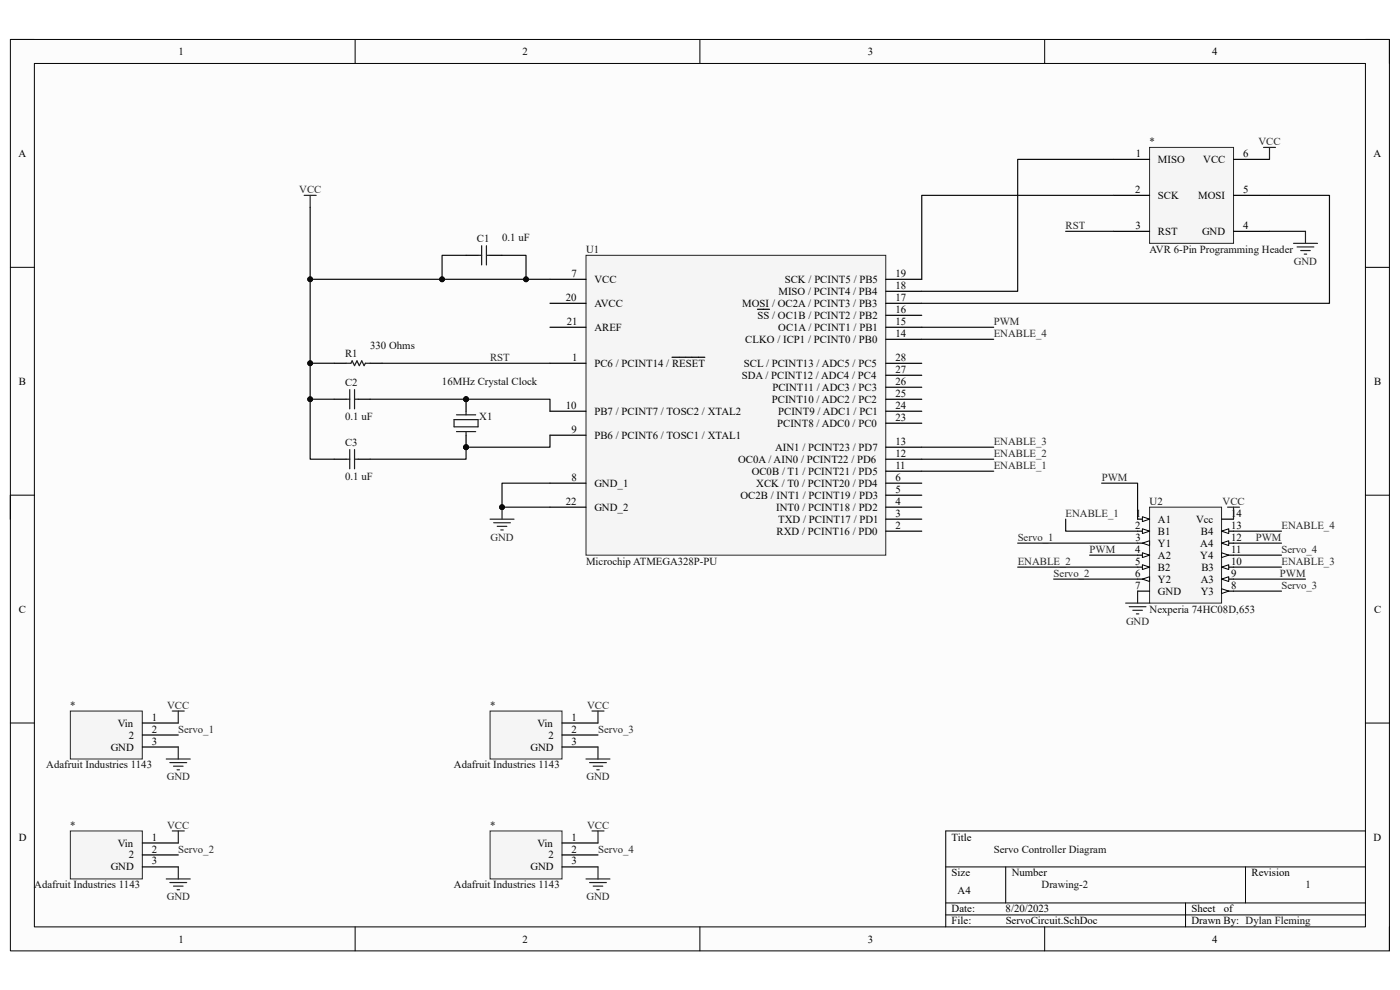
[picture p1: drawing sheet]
<svg xmlns="http://www.w3.org/2000/svg" width="297mm" height="210mm" viewBox="0 0 297 210" stroke-linecap="round" stroke-linejoin="round" font-family="sans-serif">
<path d="M2.2 8.4h292.6v193.3h-292.6z" fill-rule="evenodd" fill="#fcfcfc"/>
<path d="M2.2 8.4h292.6v193.3h-292.6z" fill="none" stroke="#000" stroke-width=".21"/>
<path d="M7.3 13.5h282.4v183.1h-282.4z" fill-rule="evenodd" fill="#fcfcfc"/>
<g fill="none" stroke="#000" stroke-width=".21">
<path d="M2.2 8.4h5.1M7.3 13.5h282.4v183.1h-282.4zM75.3 8.4v5.1M148.5 8.4v5.1M221.6 8.4v5.1M289.7 8.4h5.1v5.1M2.2 56.7h5.1M289.7 56.7h5.1M2.2 105h5.1M289.7 105.1h5.1M2.2 153.4h5.1M289.7 153.4h5.1"/>
<path d="M289.7 176.3h-89.1v20.3M75.3 196.6v5.1M148.5 196.6v5.1M200.6 183.9h89.1M200.6 191.5h89.1M200.6 194.1h89.1M213.4 183.9v7.6M221.6 196.6v5.1M251.5 191.5v5.1M264.2 183.9v7.6M294.8 196.6v5.1"/>
</g>
<path d="M124.3 54.2h63.6v63.6h-63.6z" fill-rule="evenodd" fill="#f5f5f5"/>
<path d="M124.3 54.2h63.6v63.6h-63.6z" fill="none" stroke="#262626" stroke-width=".21"/>
<g fill="none" stroke="#000" stroke-width=".25">
<path d="M116.7 59.3h7.6M187.9 59.3h7.6M116.7 77.1h7.6M116.7 69.4h7.6M116.7 64.3h7.6M142.6 75.8h6.9M160.7 65.6h2.6M187.9 77.1h7.6M187.9 72h7.6M187.9 69.4h7.6M187.9 66.9h7.6M187.9 64.3h7.6"/>
<path d="M187.9 61.8h7.6M187.9 79.6h7.6M116.7 92.3h7.6M116.7 87.2h7.6M187.9 87.2h7.6M187.9 100h7.6M187.9 97.4h7.6M187.9 94.9h7.6M187.9 89.8h7.6M187.9 84.7h7.6M187.9 82.1h7.6M116.7 107.6h7.6"/>
<path d="M116.7 102.5h7.6M187.9 112.7h7.6M187.9 110.1h7.6M187.9 107.6h7.6M187.9 105.1h7.6M187.9 102.5h7.6"/>
</g>
<path d="M243.9 107.6h15.3v20.3h-15.3z" fill-rule="evenodd" fill="#f5f5f5"/>
<path d="M243.9 107.6h15.3v20.3h-15.3z" fill="none" stroke="#262626" stroke-width=".21"/>
<path d="M241.3 110.1h2.6" fill="none" stroke="#000" stroke-width=".25"/>
<path d="M242.4 109.6l1.5 .5-1.5 .5z" fill="#fbfbfb"/>
<path d="M242.4 109.6l1.5 .5-1.5 .5z" fill="none" stroke="#000" stroke-width=".21"/>
<path d="M241.3 125.4h2.6M241.3 122.9h2.6" fill="none" stroke="#000" stroke-width=".25"/>
<path d="M242.4 122.9l1.5-.6v1.1z" fill="#fbfbfb"/>
<path d="M242.4 122.9l1.5-.6v1.1z" fill="none" stroke="#000" stroke-width=".21"/>
<path d="M241.3 120.3h2.6" fill="none" stroke="#000" stroke-width=".25"/>
<path d="M242.4 119.8l1.5 .5-1.5 .5z" fill="#fbfbfb"/>
<path d="M242.4 119.8l1.5 .5-1.5 .5z" fill="none" stroke="#000" stroke-width=".21"/>
<path d="M241.3 117.8h2.6" fill="none" stroke="#000" stroke-width=".25"/>
<path d="M242.4 117.3l1.5 .5-1.5 .5z" fill="#fbfbfb"/>
<path d="M242.4 117.3l1.5 .5-1.5 .5z" fill="none" stroke="#000" stroke-width=".21"/>
<path d="M241.3 115.2h2.6" fill="none" stroke="#000" stroke-width=".25"/>
<path d="M242.4 115.2l1.5-.5v1z" fill="#fbfbfb"/>
<path d="M242.4 115.2l1.5-.5v1z" fill="none" stroke="#000" stroke-width=".21"/>
<path d="M241.3 112.7h2.6" fill="none" stroke="#000" stroke-width=".25"/>
<path d="M242.4 112.2l1.5 .5-1.5 .5z" fill="#fbfbfb"/>
<path d="M242.4 112.2l1.5 .5-1.5 .5z" fill="none" stroke="#000" stroke-width=".21"/>
<path d="M259.2 110.1h2.5M259.2 112.7h2.5" fill="none" stroke="#000" stroke-width=".25"/>
<path d="M259.2 112.7l1.5-.5v1z" fill="#fbfbfb"/>
<path d="M259.2 112.7l1.5-.5v1z" fill="none" stroke="#000" stroke-width=".21"/>
<path d="M259.2 115.2h2.5" fill="none" stroke="#000" stroke-width=".25"/>
<path d="M259.2 115.2l1.5-.5v1z" fill="#fbfbfb"/>
<path d="M259.2 115.2l1.5-.5v1z" fill="none" stroke="#000" stroke-width=".21"/>
<path d="M259.2 117.8h2.5" fill="none" stroke="#000" stroke-width=".25"/>
<path d="M259.2 117.3l1.5 .5-1.5 .5z" fill="#fbfbfb"/>
<path d="M259.2 117.3l1.5 .5-1.5 .5z" fill="none" stroke="#000" stroke-width=".21"/>
<path d="M259.2 120.3h2.5" fill="none" stroke="#000" stroke-width=".25"/>
<path d="M259.2 120.3l1.5-.5v1z" fill="#fbfbfb"/>
<path d="M259.2 120.3l1.5-.5v1z" fill="none" stroke="#000" stroke-width=".21"/>
<path d="M259.2 122.9h2.5" fill="none" stroke="#000" stroke-width=".25"/>
<path d="M259.2 122.9l1.5-.6v1.1z" fill="#fbfbfb"/>
<path d="M259.2 122.9l1.5-.6v1.1z" fill="none" stroke="#000" stroke-width=".21"/>
<path d="M259.2 125.4h2.5" fill="none" stroke="#000" stroke-width=".25"/>
<path d="M259.2 124.9l1.5 .5-1.5 .5z" fill="#fbfbfb"/>
<path d="M259.2 124.9l1.5 .5-1.5 .5z" fill="none" stroke="#000" stroke-width=".21"/>
<path d="M98.9 54.2h2.5M104 54.2h2.5M70.9 77.1h2.5M78.5 77.1h2.6M70.9 84.7h2.5M70.9 97.4h2.5M76 84.7h2.5M76 97.4h2.5" fill="none" stroke="#000" stroke-width=".25"/>
<g fill="none" stroke="#1c1c1c" stroke-width=".25">
<path d="M101.4 54.2h.8M102.2 52.1v4.1M103.2 52.1v4.1M103.2 54.2h.8M73.4 77.1h1.1l.2-.5 .5 1 .5-1 .5 1 .5-1 .6 1 .2-.5h1M73.4 84.7h.8M73.4 97.4h.8M74.2 82.7v4M74.2 95.4v4M75.2 82.7v4M75.2 95.4v4M75.2 84.7h.8"/>
<path d="M75.2 97.4h.8"/>
</g>
<circle cx="98.9" cy="94.9" r=".51" fill="#0e0e0e"/>
<circle cx="98.9" cy="94.9" r=".51" fill="none" stroke="#0e0e0e" stroke-width=".21"/>
<circle cx="98.9" cy="84.7" r=".51" fill="#0e0e0e"/>
<circle cx="98.9" cy="84.7" r=".51" fill="none" stroke="#0e0e0e" stroke-width=".21"/>
<path d="M98.9 92.3v2.6" fill="none" stroke="#000" stroke-width=".25"/>
<circle cx="98.9" cy="94.9" r=".51" fill="#0e0e0e"/>
<circle cx="98.9" cy="94.9" r=".51" fill="none" stroke="#0e0e0e" stroke-width=".21"/>
<path d="M98.9 84.7v2.5" fill="none" stroke="#000" stroke-width=".25"/>
<circle cx="98.9" cy="84.7" r=".51" fill="#0e0e0e"/>
<circle cx="98.9" cy="84.7" r=".51" fill="none" stroke="#0e0e0e" stroke-width=".21"/>
<path d="M96.3 89h5.1v1.5h-5.1zM96.8 88h4.1M96.8 91.6h4.1M98.9 87.2v.8M98.9 91.6v.7" fill="none" stroke="#1c1c1c" stroke-width=".25"/>
<path d="M14.9 150.8h15.3v10.2h-15.3z" fill-rule="evenodd" fill="#f5f5f5"/>
<path d="M14.9 150.8h15.3v10.2h-15.3z" fill="none" stroke="#262626" stroke-width=".21"/>
<path d="M30.2 158.5h7.6M30.2 153.4h7.6M30.2 155.9h7.6" fill="none" stroke="#000" stroke-width=".25"/>
<path d="M14.9 176.3h15.3v10.2h-15.3z" fill-rule="evenodd" fill="#f5f5f5"/>
<path d="M14.9 176.3h15.3v10.2h-15.3z" fill="none" stroke="#262626" stroke-width=".21"/>
<path d="M30.2 178.8h7.6M30.2 183.9h7.6M30.2 181.4h7.6" fill="none" stroke="#000" stroke-width=".25"/>
<path d="M104 150.8h15.2v10.2h-15.2z" fill-rule="evenodd" fill="#f5f5f5"/>
<path d="M104 150.8h15.2v10.2h-15.2z" fill="none" stroke="#262626" stroke-width=".21"/>
<path d="M119.2 158.5h7.7M119.2 153.4h7.7M119.2 155.9h7.7" fill="none" stroke="#000" stroke-width=".25"/>
<path d="M104 176.3h15.2v10.2h-15.2z" fill-rule="evenodd" fill="#f5f5f5"/>
<path d="M104 176.3h15.2v10.2h-15.2z" fill="none" stroke="#262626" stroke-width=".21"/>
<path d="M119.2 178.8h7.7M119.2 183.9h7.7M119.2 181.4h7.7" fill="none" stroke="#000" stroke-width=".25"/>
<path d="M64.5 41.4h2.6M65.8 41.4v2.6M104 110.1h5.1M104.7 110.9h3.6M105.5 111.7h2M106.3 112.4h.5M106.5 107.6v2.5" fill="none" stroke="#262626" stroke-width=".25"/>
<circle cx="106.5" cy="107.6" r=".51" fill="#0e0e0e"/>
<circle cx="106.5" cy="107.6" r=".51" fill="none" stroke="#0e0e0e" stroke-width=".21"/>
<g fill="none" stroke="#262626" stroke-width=".25">
<path d="M260.4 107.6h2.6M261.7 107.6v2.5M238.8 127.9h5.1M239.6 128.7h3.5M240.3 129.5h2.1M241.1 130.2h.5M241.3 125.4v2.5M36.5 150.8h2.6M37.8 150.8v2.6M37.8 158.5v2.5M125.6 150.8h2.5M126.9 150.8v2.6"/>
<path d="M126.9 158.5v2.5M35.3 161h5.1M36 161.8h3.6M36.6 176.3h2.5M36.8 162.5h2M37.6 163.3h.5M37.8 176.3v2.5M124.3 161h5.1M125.1 161.8h3.5M125.6 176.3h2.5M125.8 162.5h2.1M126.6 163.3h.5"/>
<path d="M126.9 176.3v2.5M35.3 186.5h5.1M36 187.2h3.6M36.8 188h2M37.6 188.7h.5M37.8 183.9v2.6M124.3 186.5h5.1M125.1 187.2h3.5M125.8 188h2.1M126.6 188.7h.5M126.9 183.9v2.6"/>
</g>
<path d="M243.9 31.3h17.8v20.3h-17.8z" fill-rule="evenodd" fill="#f5f5f5"/>
<path d="M243.9 31.3h17.8v20.3h-17.8z" fill="none" stroke="#262626" stroke-width=".21"/>
<path d="M236.3 33.8h7.6M261.7 33.8h7.6M236.3 41.4h7.6M236.3 49.1h7.6M261.7 41.4h7.6M261.7 49.1h7.6" fill="none" stroke="#000" stroke-width=".25"/>
<path d="M274.4 51.6h5.1M275.2 52.4h3.5M275.9 53.1h2.1M276.7 53.9h.5M277 49.1v2.5" fill="none" stroke="#262626" stroke-width=".25"/>
<path d="M65.8 44v33.1h5.1M81.1 77.1h35.6" fill="none" stroke="#0e0e0e" stroke-width=".25"/>
<circle cx="65.8" cy="77.1" r=".51" fill="#0e0e0e"/>
<circle cx="65.8" cy="77.1" r=".51" fill="none" stroke="#0e0e0e" stroke-width=".21"/>
<circle cx="65.8" cy="59.3" r=".51" fill="#0e0e0e"/>
<circle cx="65.8" cy="59.3" r=".51" fill="none" stroke="#0e0e0e" stroke-width=".21"/>
<path d="M65.8 59.3h50.9" fill="none" stroke="#0e0e0e" stroke-width=".25"/>
<circle cx="111.6" cy="59.3" r=".51" fill="#0e0e0e"/>
<circle cx="111.6" cy="59.3" r=".51" fill="none" stroke="#0e0e0e" stroke-width=".21"/>
<circle cx="93.8" cy="59.3" r=".51" fill="#0e0e0e"/>
<circle cx="93.8" cy="59.3" r=".51" fill="none" stroke="#0e0e0e" stroke-width=".21"/>
<circle cx="65.8" cy="59.3" r=".51" fill="#0e0e0e"/>
<circle cx="65.8" cy="59.3" r=".51" fill="none" stroke="#0e0e0e" stroke-width=".21"/>
<path d="M116.7 102.5h-10.2v5.1h10.2" fill="none" stroke="#0e0e0e" stroke-width=".25"/>
<circle cx="106.5" cy="107.6" r=".51" fill="#0e0e0e"/>
<circle cx="106.5" cy="107.6" r=".51" fill="none" stroke="#0e0e0e" stroke-width=".21"/>
<path d="M106.5 54.2h5.1v5.1" fill="none" stroke="#0e0e0e" stroke-width=".25"/>
<circle cx="111.6" cy="59.3" r=".51" fill="#0e0e0e"/>
<circle cx="111.6" cy="59.3" r=".51" fill="none" stroke="#0e0e0e" stroke-width=".21"/>
<path d="M98.9 54.2h-5.1v5.1" fill="none" stroke="#0e0e0e" stroke-width=".25"/>
<circle cx="93.8" cy="59.3" r=".51" fill="#0e0e0e"/>
<circle cx="93.8" cy="59.3" r=".51" fill="none" stroke="#0e0e0e" stroke-width=".21"/>
<path d="M78.5 84.7h38.2v2.5" fill="none" stroke="#0e0e0e" stroke-width=".25"/>
<circle cx="98.9" cy="84.7" r=".51" fill="#0e0e0e"/>
<circle cx="98.9" cy="84.7" r=".51" fill="none" stroke="#0e0e0e" stroke-width=".21"/>
<path d="M65.8 77.1v7.6h5.1" fill="none" stroke="#0e0e0e" stroke-width=".25"/>
<circle cx="65.8" cy="84.7" r=".51" fill="#0e0e0e"/>
<circle cx="65.8" cy="84.7" r=".51" fill="none" stroke="#0e0e0e" stroke-width=".21"/>
<circle cx="65.8" cy="77.1" r=".51" fill="#0e0e0e"/>
<circle cx="65.8" cy="77.1" r=".51" fill="none" stroke="#0e0e0e" stroke-width=".21"/>
<path d="M65.8 84.7v12.7h5.1" fill="none" stroke="#0e0e0e" stroke-width=".25"/>
<circle cx="65.8" cy="84.7" r=".51" fill="#0e0e0e"/>
<circle cx="65.8" cy="84.7" r=".51" fill="none" stroke="#0e0e0e" stroke-width=".21"/>
<path d="M116.7 92.3v2.6h-17.8v2.5h-20.4" fill="none" stroke="#0e0e0e" stroke-width=".25"/>
<circle cx="98.9" cy="94.9" r=".51" fill="#0e0e0e"/>
<circle cx="98.9" cy="94.9" r=".51" fill="none" stroke="#0e0e0e" stroke-width=".21"/>
<g fill="none" stroke="#0e0e0e" stroke-width=".25">
<path d="M236.3 33.8h-20.4v28h-20.4M226.1 49.1h10.2M236.3 41.4h-40.8v17.9M269.3 41.4h12.7v22.9h-86.5M269.3 49.1h7.7M195.5 69.4h15.3M195.5 72h15.3M195.5 94.9h15.3M195.5 97.4h15.3M195.5 100h15.3M2.2 105v5.1M215.9 115.2h25.4"/>
<path d="M226.1 110.1v2.6h15.2M231.2 117.8h10.1M233.7 102.5h7.6v7.6M261.7 117.8h10.2M261.7 115.2h10.2M261.7 112.7h10.2M215.9 120.3h25.4M223.5 122.9h17.8M261.7 122.9h15.3M261.7 120.3h10.2M261.7 125.4h10.2"/>
</g>
<path d="M268.1 31.3h2.5M269.3 31.3v2.5" fill="none" stroke="#262626" stroke-width=".25"/>
<g font-size="2.3">
<text x="37.9" y="11.7">1</text>
<text x="110.9" y="11.7">2</text>
<text x="184.1" y="11.7">3</text>
<text x="257.1" y="11.7">4</text>
<text x="3.9" y="33.3">A</text>
<text x="241" y="33.3">1</text>
<text x="245.7" y="34.6">MISO</text>
<text x="255.3" y="34.6">VCC</text>
<text x="263.7" y="33.3">6</text>
<text x="291.4" y="33.3">A</text>
<text x="240.8" y="40.9">2</text>
<text x="263.7" y="40.9">5</text>
<text x="245.7" y="42.2">SCK</text>
<text x="254.2" y="42.2">MOSI</text>
<text x="240.9" y="48.6">3</text>
<text x="245.7" y="49.8">RST</text>
<text x="255" y="49.8">GND</text>
<text x="263.7" y="48.6">4</text>
<text x="121.2" y="58.7">7</text>
<text x="126.1" y="60">VCC</text>
<text x="166.5" y="60">SCK / PCINT5 / PB5</text>
<text x="189.9" y="58.7">19</text>
<text x="120.1" y="63.8">20</text>
<text x="126.1" y="65.1">AVCC</text>
<text x="157.5" y="65.1">MOSI / OC2A / PCINT3 / PB3</text>
<text x="165.1" y="62.6">MISO / PCINT4 / PB4</text>
<text x="189.9" y="63.8">17</text>
<text x="189.9" y="61.3">18</text>
<text x="120.3" y="68.9">21</text>
<text x="126.1" y="70.2">AREF</text>
<text x="160.7" y="67.6">SS / OC1B / PCINT2 / PB2</text>
<text x="165.1" y="70.2">OC1A / PCINT1 / PB1</text>
<text x="189.9" y="71.5">14</text>
<text x="189.9" y="68.9">15</text>
<text x="189.9" y="66.4">16</text>
<text x="121.4" y="76.5">1</text>
<text x="126.1" y="77.8">PC6 / PCINT14 / RESET</text>
<text x="157.8" y="77.8">SCL / PCINT13 / ADC5 / PC5</text>
<text x="158.1" y="72.7">CLKO / ICP1 / PCINT0 / PB0</text>
<text x="189.9" y="76.5">28</text>
<text x="4" y="81.6">B</text>
<text x="157.4" y="80.3">SDA / PCINT12 / ADC4 / PC4</text>
<text x="163.9" y="82.9">PCINT11 / ADC3 / PC3</text>
<text x="189.9" y="81.6">26</text>
<text x="189.9" y="79.1">27</text>
<text x="291.5" y="81.6">B</text>
<text x="120.1" y="86.7">10</text>
<text x="126.1" y="88">PB7 / PCINT7 / TOSC2 / XTAL2</text>
<text x="163.7" y="85.4">PCINT10 / ADC2 / PC2</text>
<text x="165.1" y="88">PCINT9 / ADC1 / PC1</text>
<text x="189.9" y="89.3">23</text>
<text x="189.9" y="86.7">24</text>
<text x="189.9" y="84.2">25</text>
<text x="121.2" y="91.8">9</text>
<text x="126.1" y="93.1">PB6 / PCINT6 / TOSC1 / XTAL1</text>
<text x="164.4" y="95.6">AIN1 / PCINT23 / PD7</text>
<text x="164.9" y="90.6">PCINT8 / ADC0 / PC0</text>
<text x="189.9" y="94.4">13</text>
<text x="121.2" y="102">8</text>
<text x="156.6" y="98.2">OC0A / AIN0 / PCINT22 / PD6</text>
<text x="159.5" y="100.7">OC0B / T1 / PCINT21 / PD5</text>
<text x="189.9" y="102">6</text>
<text x="189.9" y="99.4">11</text>
<text x="189.9" y="96.9">12</text>
<text x="120.1" y="107.1">22</text>
<text x="126.1" y="103.3">GND_1</text>
<text x="157.1" y="105.8">OC2B / INT1 / PCINT19 / PD3</text>
<text x="160.4" y="103.3">XCK / T0 / PCINT20 / PD4</text>
<text x="189.9" y="107.1">4</text>
<text x="189.9" y="104.5">5</text>
<text x="126.1" y="108.3">GND_2</text>
<text x="164.7" y="108.3">INT0 / PCINT18 / PD2</text>
<text x="164.8" y="113.4">RXD / PCINT16 / PD0</text>
<text x="165.1" y="110.9">TXD / PCINT17 / PD1</text>
<text x="189.9" y="112.1">2</text>
<text x="189.9" y="109.6">3</text>
<text x="240.8" y="112.1">2</text>
<text x="241" y="109.6">1</text>
<text x="245.7" y="110.9">A1</text>
<text x="245.7" y="113.4">B1</text>
<text x="253.7" y="110.9">Vcc</text>
<text x="254.8" y="113.4">B4</text>
<text x="261.2" y="109.6">14</text>
<text x="261.2" y="112.1">13</text>
<text x="240.8" y="117.3">4</text>
<text x="240.8" y="119.8">5</text>
<text x="240.9" y="114.7">3</text>
<text x="245.7" y="118.5">A2</text>
<text x="245.7" y="116">Y1</text>
<text x="254.6" y="116">A4</text>
<text x="254.6" y="118.5">Y4</text>
<text x="261.2" y="114.7">12</text>
<text x="261.2" y="117.3">11</text>
<text x="261.2" y="119.8">10</text>
<text x="240.8" y="124.9">7</text>
<text x="240.8" y="122.3">6</text>
<text x="245.7" y="123.6">Y2</text>
<text x="245.7" y="121.1">B2</text>
<text x="254.8" y="123.6">A3</text>
<text x="254.9" y="121.1">B3</text>
<text x="261.2" y="122.3">9</text>
<text x="261.2" y="124.9">8</text>
<text x="4" y="130">C</text>
<text x="245.7" y="126.2">GND</text>
<text x="254.8" y="126.2">Y3</text>
<text x="291.5" y="130">C</text>
<text x="25" y="154.1">Vin</text>
<text x="32.2" y="152.9">1</text>
<text x="32.2" y="155.4">2</text>
<text x="114" y="154.1">Vin</text>
<text x="121.2" y="152.9">1</text>
<text x="121.2" y="155.4">2</text>
<text x="23.5" y="159.2">GND</text>
<text x="27.3" y="156.7">2</text>
<text x="32.2" y="157.9">3</text>
<text x="112.6" y="159.2">GND</text>
<text x="116.4" y="156.7">2</text>
<text x="121.2" y="157.9">3</text>
<text x="4" y="178.3">D</text>
<text x="25" y="179.6">Vin</text>
<text x="32.2" y="178.3">1</text>
<text x="114" y="179.6">Vin</text>
<text x="121.2" y="178.3">1</text>
<text x="201.9" y="178.3">Title</text>
<text x="291.4" y="178.3">D</text>
<text x="23.5" y="184.7">GND</text>
<text x="27.3" y="182.1">2</text>
<text x="32.2" y="183.4">3</text>
<text x="32.2" y="180.8">2</text>
<text x="112.6" y="184.7">GND</text>
<text x="116.4" y="182.1">2</text>
<text x="121.2" y="183.4">3</text>
<text x="121.2" y="180.8">2</text>
<text x="201.9" y="185.9">Size</text>
<text x="214.6" y="185.9">Number</text>
<text x="265.5" y="185.9">Revision</text>
<text x="203.2" y="189.7">A4</text>
<text x="201.9" y="193.5">Date:</text>
<text x="201.9" y="196.1">File:</text>
<text x="213.3" y="193.5">8/20/2023</text>
<text x="213.4" y="196.1">ServoCircuit.SchDoc</text>
<text x="252.8" y="193.5">Sheet</text>
<text x="252.8" y="196.1">Drawn By: Dylan Fleming</text>
<text x="259.6" y="193.5">of</text>
<text x="37.9" y="199.9">1</text>
<text x="110.9" y="199.9">2</text>
<text x="184.1" y="199.9">3</text>
<text x="257.1" y="199.9">4</text>
</g>
<g font-size="2.3" fill="#0e0e0e">
<text x="243.9" y="30.7">*</text>
<text x="101.2" y="51.4">C1</text>
<text x="106.5" y="51.1">0.1 uF</text>
<text x="124.3" y="53.6">U1</text>
<text x="243.9" y="53.6">AVR 6-Pin Programming Header</text>
<text x="73.2" y="75.8">R1</text>
<text x="78.5" y="74">330 Ohms</text>
<text x="73.2" y="81.9">C2</text>
<text x="93.8" y="81.6">16MHz Crystal Clock</text>
<text x="73.2" y="89">0.1 uF</text>
<text x="101.7" y="89">X1</text>
<text x="73.2" y="94.6">C3</text>
<text x="73.2" y="101.7">0.1 uF</text>
<text x="243.9" y="107.1">U2</text>
<text x="124.3" y="119.8">Microchip ATMEGA328P-PU</text>
<text x="243.9" y="130">Nexperia 74HC08D,653</text>
<text x="14.9" y="150.3">*</text>
<text x="104" y="150.3">*</text>
<text x="9.8" y="163">Adafruit Industries 1143</text>
<text x="96.3" y="163">Adafruit Industries 1143</text>
<text x="14.9" y="175.8">*</text>
<text x="104" y="175.8">*</text>
<text x="210.8" y="180.8">Servo Controller Diagram</text>
<text x="7.3" y="188.5">Adafruit Industries 1143</text>
<text x="96.3" y="188.5">Adafruit Industries 1143</text>
<text x="221" y="188.5">Drawing-2</text>
<text x="276.9" y="188.5">1</text>
</g>
<g font-size="2.3" fill="#262626">
<text x="267" y="30.7">VCC</text>
<text x="63.5" y="40.9">VCC</text>
<text x="226.1" y="48.6">RST</text>
<text x="274.5" y="56.2">GND</text>
<text x="210.8" y="68.9">PWM</text>
<text x="210.8" y="71.5">ENABLE_4</text>
<text x="104" y="76.5">RST</text>
<text x="210.8" y="94.4">ENABLE_3</text>
<text x="210.8" y="96.9">ENABLE_2</text>
<text x="210.8" y="99.4">ENABLE_1</text>
<text x="233.7" y="102">PWM</text>
<text x="259.4" y="107.1">VCC</text>
<text x="226.1" y="109.6">ENABLE_1</text>
<text x="271.9" y="112.1">ENABLE_4</text>
<text x="104.1" y="114.7">GND</text>
<text x="215.9" y="119.8">ENABLE_2</text>
<text x="215.9" y="114.7">Servo_1</text>
<text x="231.1" y="117.3">PWM</text>
<text x="266.4" y="114.7">PWM</text>
<text x="271.9" y="119.8">ENABLE_3</text>
<text x="271.9" y="117.3">Servo_4</text>
<text x="223.5" y="122.3">Servo_2</text>
<text x="271.5" y="122.3">PWM</text>
<text x="271.9" y="124.9">Servo_3</text>
<text x="238.9" y="132.5">GND</text>
<text x="35.5" y="150.3">VCC</text>
<text x="37.8" y="155.4">Servo_1</text>
<text x="124.5" y="150.3">VCC</text>
<text x="126.9" y="155.4">Servo_3</text>
<text x="35.4" y="165.6">GND</text>
<text x="124.4" y="165.6">GND</text>
<text x="35.5" y="175.8">VCC</text>
<text x="124.5" y="175.8">VCC</text>
<text x="37.8" y="180.8">Servo_2</text>
<text x="126.9" y="180.8">Servo_4</text>
<text x="35.4" y="191">GND</text>
<text x="124.4" y="191">GND</text>
</g>
</svg>
